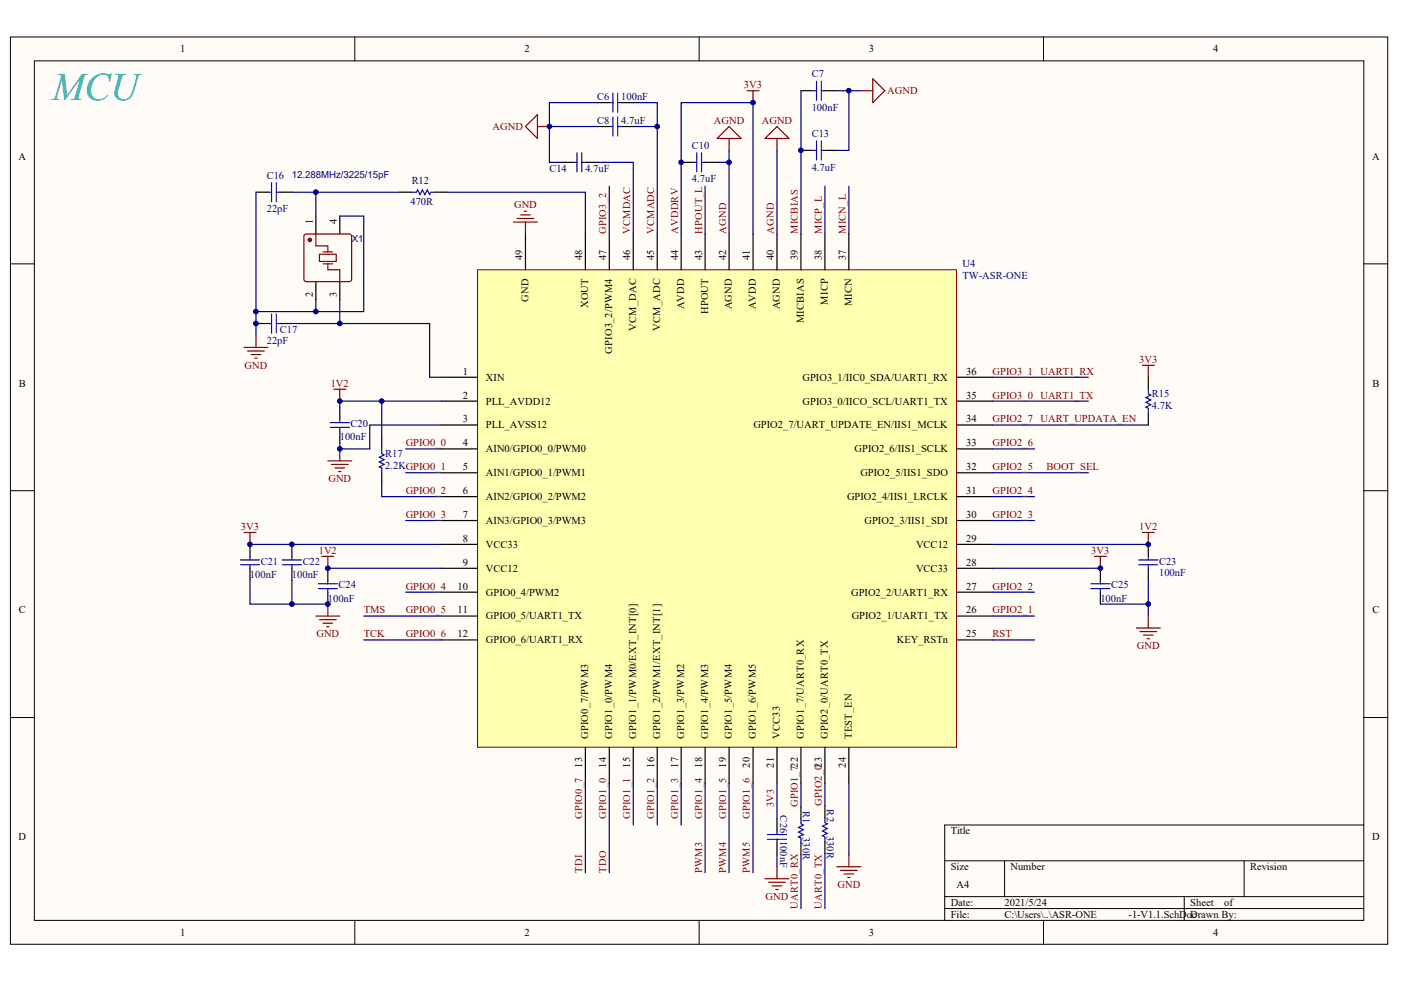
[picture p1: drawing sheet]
<svg xmlns="http://www.w3.org/2000/svg" width="287mm" height="202mm" viewBox="0 0 287 202" stroke-linecap="round" stroke-linejoin="round" font-family="sans-serif">
<g fill="#fffcf8" stroke="#000" stroke-width=".2">
<path d="M2.1 7.6h282v185.8h-282z"/>
<path d="M7 12.5h272.2v176h-272.2z"/>
</g>
<g fill="none" stroke="#000" stroke-width=".2">
<path d="M72.6 7.6v4.9M143.1 7.6v4.9M213.6 7.6v4.9M2.1 54h4.9M279.2 54h4.9M2.1 100.5h4.9M279.2 100.5h4.9M2.1 147h4.9M279.2 147h4.9M193.4 176.3h85.8M205.7 176.3v7.3M254.7 176.3v7.3"/>
<path d="M279.2 169h-85.8v19.5M72.6 188.5v4.9M143.1 188.5v4.9M193.4 183.6h85.8M193.4 186.1h85.8M213.6 188.5v4.9M242.4 183.6v4.9"/>
</g>
<g fill="none" stroke="#000" stroke-width=".25">
<path d="M52.4 39.4h2.5M57.3 39.4h2.5M81.8 39.4h2.5M89.2 39.4h2.4M64.7 44.3v3.6M64.7 57.7v3.7M69.6 44.3v3.6M69.6 57.7v3.7M52.4 66.3h2.5M57.3 66.3h2.5M235.1 77.3v2.4M69.6 83.4v2.4"/>
<path d="M69.6 88.3v2.4M235.1 84.6v2.4M51.2 111.5v2.4M51.2 116.4v2.4M225.3 116.4v2.4M235.1 111.5v2.4M235.1 116.4v2.4M225.3 121.3v2.4M159.1 167.7v2.5M159.1 172.6v2.5"/>
</g>
<path d="M62.3 48.2l.4-.3 9 .1 .3 .4-.1 9-.4 .3-9-.1-.3-.4zM64.7 47.9v2.5h2.4v1.2M67.1 54v1.3h2.5v2.4" fill="none" stroke="#800" stroke-width=".25"/>
<circle cx="63.4" cy="49.1" r=".36" fill="#800" stroke="#800" stroke-width=".25"/>
<path d="M65.4 52.1h3.4v1.4h-3.4zM66.1 51.6h2M66.1 54h2" fill="none" stroke="#810" stroke-width=".25"/>
<g fill="none" stroke="#00f" stroke-width=".25">
<path d="M54.9 39.4h.7M55.6 37.4v3.9M56.6 37.4v3.9M56.6 39.4h.7M84.3 39.4h1l.2-.5 .5 1 .5-1 .5 1 .5-1 .5 1 .2-.5h1M54.9 66.3h.7M55.6 64.3v3.9M56.6 64.3v3.9M56.6 66.3h.7M235.1 79.7v1l.5 .2-1 .5 1 .5-1 .5 1 .5-1 .5 .5 .2v1M67.6 86.6h3.9M67.6 87.5h3.9"/>
<path d="M69.6 85.8v.8M69.6 87.5v.8M49.2 114.7h3.9M49.2 115.7h3.9M51.2 113.9v.8M51.2 115.7v.7M223.3 119.6h3.9M225.3 118.8v.8M233.1 114.7h3.9M233.1 115.7h3.9M235.1 113.9v.8M235.1 115.7v.7"/>
<path d="M223.3 120.5h3.9M225.3 120.5v.8M157.1 171.9h3.9M157.1 170.9h3.9M159.1 170.2v.7M159.1 171.9v.7"/>
</g>
<path d="M52.4 39.4v29.3M69.6 44.3h4.9v19.5h-22.1M64.7 61.4v2.4M69.6 61.4v4.9h-9.8M203.2 77.3h19.6M203.2 82.2h19.6M203.2 116.4h22.1M203.2 111.5h31.9M235.1 118.8v4.9M225.3 123.7h9.8v2.5" fill="none" stroke="#000080" stroke-width=".25"/>
<g fill="none" stroke="#800000" stroke-width=".25">
<path d="M105.1 45.5h4.9M105.9 44.7h3.4M106.6 44h2M107.3 43.3h.5M107.6 45.5v2.4M49.9 71.2h5M50.7 71.9h3.4M51.4 72.6h2M52.2 73.4h.4M52.4 68.7v2.5M68.3 79.7h2.5M69.6 79.7v2.5"/>
<path d="M67.1 94.4h4.9M67.8 95.1h3.5M68.6 95.8h1.9M69.3 96.6h.5M69.6 91.9v2.5M49.9 109.1h2.5M51.2 109.1v2.4M65.9 113.9h2.4M67.1 113.9v2.5M224 113.9h2.5M225.3 113.9v2.5M233.9 109.1h2.4"/>
<path d="M235.1 109.1v2.4M232.6 128.6h4.9M233.4 129.3h3.4M234.1 130.1h2M234.8 130.8h.5M235.1 126.2v2.4M171.3 177.5h4.9M172.1 178.3h3.4M172.8 179h2M173.5 179.7h.5M173.8 175.1v2.4"/>
</g>
<path d="M97.8 55.3h98v97.7h-98z" fill="#ffffb0" stroke="#800000" stroke-width=".2"/>
<g fill="none" stroke="#000" stroke-width=".25">
<path d="M164 18.6h2.4M168.9 18.6h2.4M114.9 33.2h2.5M119.8 33.2h2.5M122.3 25.9h2.4M122.3 21h2.4M127.2 25.9h2.4M127.2 21h2.4M139.4 33.2h2.5M144.4 33.2h2.4M164 30.8h2.4M168.9 30.8h2.4"/>
<path d="M107.6 47.9v7.4M119.8 47.9v7.4M124.7 47.9v7.4M129.6 47.9v7.4M134.5 47.9v7.4M139.4 47.9v7.4M144.4 47.9v7.4M149.3 47.9v7.4M154.2 47.9v7.4M159.1 47.9v7.4M164 47.9v7.4M168.9 47.9v7.4"/>
<path d="M173.8 47.9v7.4M90.4 77.3h7.4M195.8 77.3h7.4M78.1 89.5v2.4M78.1 96.8v2.5M90.4 82.2h7.4M90.4 87h7.4M90.4 91.9h7.4M90.4 96.8h7.4M195.8 82.2h7.4M195.8 87h7.4M195.8 91.9h7.4"/>
<path d="M195.8 96.8h7.4M59.8 111.5v2.4M59.8 116.4v2.4M67.1 116.4v2.4M90.4 101.7h7.4M90.4 106.6h7.4M90.4 111.5h7.4M90.4 116.4h7.4M195.8 101.7h7.4M195.8 106.6h7.4M195.8 111.5h7.4M195.8 116.4h7.4"/>
<path d="M67.1 121.3v2.4M90.4 121.3h7.4M90.4 126.2h7.4M90.4 131.1h7.4M195.8 121.3h7.4M195.8 126.2h7.4M195.8 131.1h7.4M119.8 153.1v7.3M124.7 153.1v7.3M129.6 153.1v7.3M134.5 153.1v7.3M139.4 153.1v7.3"/>
<path d="M144.4 153.1v7.3M149.3 153.1v7.3M154.2 153.1v7.3M159.1 153.1v7.3M164 153.1v7.3M168.9 153.1v7.3M173.8 153.1v7.3M164 165.3v2.4M164 172.6v2.5M168.9 165.1v2.4M168.9 172.4v2.4"/>
</g>
<g fill="none" stroke="#000080" stroke-width=".25">
<path d="M164 18.6v29.3M171.3 18.6h2.5v12.2h-2.5M173.8 18.6h2.4M59.8 39.4h4.9v4.9M64.7 39.4h17.1M91.6 39.4h28.2v8.5M112.5 25.9h9.8M122.3 33.2h7.3v14.7M122.3 21h-9.8v12.2h2.4M124.7 38.1v9.8M129.6 21h4.9v26.9M129.6 25.9h4.9"/>
<path d="M144.4 38.1v9.8M146.8 33.2h2.5M149.3 30.8v17.1M159.1 30.8v17.1M168.9 38.1v9.8M173.8 38.1v9.8M139.4 47.9v-26.9h14.8v26.9M69.6 66.3h18.4v11h2.4M78.1 99.3v2.4h12.3M78.1 82.2v7.3M83.1 96.8h7.3M83.1 91.9h7.3"/>
<path d="M90.4 82.2h-20.8v1.2M90.4 87h-14.7v4.9h-6.1v-1.2M203.2 96.8h19.6M203.2 91.9h8.6M203.2 87h31.9M51.2 118.8v4.9h15.9M51.2 111.5h39.2M59.8 118.8v4.9M67.1 116.4h23.3M83.1 106.6h7.3M203.2 101.7h8.6M203.2 106.6h8.6"/>
<path d="M74.5 131.1h15.9M74.5 126.2h15.9M83.1 121.3h7.3M203.2 131.1h8.6M203.2 126.2h8.6M203.2 121.3h8.6M119.8 160.4v18.3M124.7 160.4v18.3M129.6 160.4v8.6M134.5 160.4v8.6M139.4 160.4v8.6M144.4 160.4v18.3"/>
<path d="M149.3 160.4v18.3M154.2 160.4v18.3M159.1 160.4v7.3M159.1 175.1v2.4M164 160.4v4.9M164 175.1v11M168.9 160.4v4.7M168.9 174.8v11.3M173.8 160.4v14.7"/>
</g>
<g fill="none" stroke="#00f" stroke-width=".25">
<path d="M125.5 19.1v3.9M126.5 19.1v3.9M166.4 18.6h.8M167.2 16.6v3.9M168.1 16.6v3.9M168.1 18.6h.8M117.4 33.2h.7M118.1 31.3v3.9M119.1 31.3v3.9M119.1 33.2h.7M124.7 25.9h.8M124.7 21h.8"/>
<path d="M125.5 24v3.9M126.5 24v3.9M126.5 25.9h.7M126.5 21h.7M141.9 33.2h.7M142.6 31.3v3.9M143.6 33.2h.8M143.6 31.3v3.9M166.4 30.8h.8M167.2 28.8v4M168.1 28.8v4M168.1 30.8h.8"/>
<path d="M78.1 91.9v1l.5 .3-.9 .4 .9 .5-.9 .5 .9 .5-.9 .5 .4 .2v1M57.8 114.7h3.9M57.8 115.7h3.9M59.8 113.9v.8M59.8 115.7v.7M65.2 119.6h3.9M67.1 118.8v.8M65.2 120.5h3.9M67.1 120.5v.8M164 167.7v1l.5 .3-1 .5 1 .4-1 .5 1 .5-1 .5 .5 .3v.9M168.9 167.5v1l.5 .2-1 .5 1 .5-1 .5 1 .5-1 .5 .5 .2v1"/>
</g>
<g fill="none" stroke="#800000" stroke-width=".25">
<path d="M152.9 18.6h2.5M154.2 18.6v2.4M176.2 18.6h2.5M178.7 16.1l2.4 2.5-2.4 2.4zM107.6 25.9l2.4-2.4v4.9zM110 25.9h2.5M146.8 28.4l2.5-2.5 2.4 2.5zM149.3 28.4v2.4M156.6 28.4l2.5-2.5 2.4 2.5zM159.1 28.4v2.4M233.9 74.8h2.4M235.1 74.8v2.5"/>
<path d="M64.7 126.2h4.9M65.4 126.9h3.4M66.1 127.6h2M66.9 128.4h.5M67.1 123.7v2.5M156.6 180h4.9M159.1 177.5v2.5M157.3 180.7h3.5M158.1 181.4h1.9M158.8 182.2h.5"/>
</g>
<g fill="#000080" stroke="#000080" stroke-width=".2">
<circle cx="51.2" cy="111.5" r=".48"/>
<circle cx="52.4" cy="66.2" r=".48"/>
<circle cx="52.4" cy="63.8" r=".48"/>
<circle cx="59.7" cy="123.7" r=".48"/>
<circle cx="59.7" cy="111.5" r=".48"/>
<circle cx="64.6" cy="63.8" r=".48"/>
<circle cx="64.6" cy="39.4" r=".48"/>
<circle cx="67.1" cy="123.7" r=".48"/>
<circle cx="67.1" cy="116.4" r=".48"/>
<circle cx="69.6" cy="91.9" r=".48"/>
<circle cx="69.6" cy="82.1" r=".48"/>
<circle cx="69.6" cy="66.2" r=".48"/>
<circle cx="78.1" cy="82.1" r=".48"/>
<circle cx="112.5" cy="25.9" r=".48"/>
<circle cx="134.5" cy="25.9" r=".48"/>
<circle cx="139.4" cy="33.2" r=".48"/>
<circle cx="149.2" cy="33.2" r=".48"/>
<circle cx="154.1" cy="21" r=".48"/>
<circle cx="164" cy="30.8" r=".48"/>
<circle cx="173.8" cy="18.6" r=".48"/>
<circle cx="225.3" cy="116.4" r=".48"/>
<circle cx="235.1" cy="123.7" r=".48"/>
<circle cx="235.1" cy="111.5" r=".48"/>
</g>
<text font-size="7.9" fill="#00bfbf" x="10.7" y="20.5">MCU</text>
<g font-size="2.2">
<text x="36.9" y="10.7">1</text>
<text x="107.4" y="10.7">2</text>
<text x="177.8" y="10.7">3</text>
<text x="248.3" y="10.7">4</text>
<text x="3.8" y="32.7">A</text>
<text x="280.9" y="32.7">A</text>
<text x="94.7" y="76.7">1</text>
<text x="99.5" y="78">XIN</text>
<text x="164.3" y="78">GPIO3_1/IIC0_SDA/UART1_RX</text>
<text x="197.8" y="76.7">36</text>
<text x="3.9" y="79.2">B</text>
<text x="94.7" y="81.6">2</text>
<text x="99.5" y="82.8">PLL_AVDD12</text>
<text x="164.3" y="82.8">GPIO3_0/IICO_SCL/UART1_TX</text>
<text x="197.8" y="81.6">35</text>
<text x="281" y="79.2">B</text>
<text x="94.7" y="86.5">3</text>
<text x="99.5" y="87.7">PLL_AVSS12</text>
<text x="154.2" y="87.7">GPIO2_7/UART_UPDATE_EN/IIS1_MCLK</text>
<text x="197.8" y="86.5">34</text>
<text x="94.7" y="91.4">4</text>
<text x="99.5" y="92.6">AIN0/GPIO0_0/PWM0</text>
<text x="175" y="92.6">GPIO2_6/IIS1_SCLK</text>
<text x="197.8" y="91.4">33</text>
<text x="94.7" y="96.3">5</text>
<text x="94.7" y="101.2">6</text>
<text x="99.5" y="97.5">AIN1/GPIO0_1/PWM1</text>
<text x="176.1" y="97.5">GPIO2_5/IIS1_SDO</text>
<text x="197.8" y="101.2">31</text>
<text x="197.8" y="96.3">32</text>
<text x="94.7" y="106.1">7</text>
<text x="99.5" y="102.4">AIN2/GPIO0_2/PWM2</text>
<text x="99.5" y="107.3">AIN3/GPIO0_3/PWM3</text>
<text x="173.4" y="102.4">GPIO2_4/IIS1_LRCLK</text>
<text x="177" y="107.3">GPIO2_3/IIS1_SDI</text>
<text x="197.8" y="106.1">30</text>
<text x="94.7" y="111">8</text>
<text x="99.5" y="112.2">VCC33</text>
<text x="187.5" y="112.2">VCC12</text>
<text x="197.8" y="111">29</text>
<text x="94.7" y="115.9">9</text>
<text x="99.5" y="117.1">VCC12</text>
<text x="187.5" y="117.1">VCC33</text>
<text x="197.8" y="115.9">28</text>
<text x="3.9" y="125.6">C</text>
<text x="93.6" y="120.8">10</text>
<text x="93.6" y="125.6">11</text>
<text x="99.5" y="122">GPIO0_4/PWM2</text>
<text x="174.2" y="122">GPIO2_2/UART1_RX</text>
<text x="197.8" y="125.6">26</text>
<text x="197.8" y="120.8">27</text>
<text x="281" y="125.6">C</text>
<text x="93.6" y="130.5">12</text>
<text x="99.5" y="126.9">GPIO0_5/UART1_TX</text>
<text x="99.5" y="131.8">GPIO0_6/UART1_RX</text>
<text x="174.4" y="126.9">GPIO2_1/UART1_TX</text>
<text x="183.6" y="131.8">KEY_RSTn</text>
<text x="197.8" y="130.5">25</text>
<text x="3.8" y="172.1">D</text>
<text x="194.6" y="170.9">Title</text>
<text x="280.9" y="172.1">D</text>
<text x="194.6" y="178.2">Size</text>
<text x="206.9" y="178.2">Number</text>
<text x="255.9" y="178.2">Revision</text>
<text x="194.6" y="185.6">Date:</text>
<text x="195.8" y="181.9">A4</text>
<text x="205.7" y="185.6">2021/5/24</text>
<text x="243.7" y="185.6">Sheet</text>
<text x="250.6" y="185.6">of</text>
<text x="36.9" y="191.7">1</text>
<text x="107.4" y="191.7">2</text>
<text x="177.8" y="191.7">3</text>
<text x="194.6" y="188">File:</text>
<text x="205.7" y="188">C:\Users\..\ASR-ONE</text>
<text x="231" y="188">-1-V1.1.SchDoDrawn By:</text>
<text x="244" y="188">c</text>
<text x="248.3" y="191.7">4</text>
</g>
<g font-size="2.2" fill="#000080">
<text x="166.2" y="15.8">C7</text>
<text x="122.3" y="20.5">C6</text>
<text x="127.2" y="20.5">100nF</text>
<text x="166.2" y="22.7">100nF</text>
<text x="122.3" y="25.4">C8</text>
<text x="127.2" y="25.4">4.7uF</text>
<text x="166.2" y="28.1">C13</text>
<text x="112.5" y="35.2">C14</text>
<text x="119.8" y="35.2">4.7uF</text>
<text x="141.7" y="30.5">C10</text>
<text x="166.2" y="34.9">4.7uF</text>
<text x="54.6" y="36.6">C16</text>
<text x="84.3" y="37.6">R12</text>
<text x="141.7" y="37.4">4.7uF</text>
<text x="54.6" y="43.5">22pF</text>
<text x="84" y="42">470R</text>
<text x="197.1" y="54.7">U4</text>
<text x="197.1" y="57.2">TW-ASR-ONE</text>
<text x="54.6" y="70.4">22pF</text>
<text x="57.3" y="68.2">C17</text>
<text x="235.8" y="83.8">4.7K</text>
<text x="235.8" y="81.4">R15</text>
<text x="71.8" y="87.5">C20</text>
<text x="69.6" y="90.2">100nF</text>
<text x="78.9" y="93.6">R17</text>
<text x="78.9" y="96.1">2.2KGPIO0_1</text>
<text x="51.2" y="118.3">100nF</text>
<text x="53.4" y="115.6">C21</text>
<text x="59.8" y="118.3">100nF</text>
<text x="62" y="115.6">C22</text>
<text x="237.3" y="118.1">100nF</text>
<text x="237.3" y="115.6">C23</text>
<text x="67.1" y="123.2">100nF</text>
<text x="69.3" y="120.5">C24</text>
<text x="225.3" y="123.2">100nF</text>
<text x="227.5" y="120.5">C25</text>
</g>
<g font-size="2.2" fill="#800000">
<text x="152.3" y="18">3V3</text>
<text x="181.6" y="19.3">AGND</text>
<text x="100.8" y="26.6">AGND</text>
<text x="146.1" y="25.4">AGND</text>
<text x="155.9" y="25.4">AGND</text>
<text x="105.2" y="42.5">GND</text>
<text x="50.1" y="75.5">GND</text>
<text x="203.2" y="76.7">GPIO3_1</text>
<text x="213" y="76.7">UART1_RX</text>
<text x="233.2" y="74.3">3V3</text>
<text x="67.7" y="79.2">1V2</text>
<text x="203.2" y="81.6">GPIO3_0</text>
<text x="213" y="81.6">UART1_TX</text>
<text x="203.2" y="86.5">GPIO2_7</text>
<text x="213" y="86.5">UART_UPDATA_EN</text>
<text x="83.1" y="91.4">GPIO0_0</text>
<text x="203.2" y="91.4">GPIO2_6</text>
<text x="67.2" y="98.7">GND</text>
<text x="83.1" y="101.2">GPIO0_2</text>
<text x="203.2" y="101.2">GPIO2_4</text>
<text x="203.2" y="96.3">GPIO2_5</text>
<text x="214.2" y="96.3">BOOT_SEL</text>
<text x="83.1" y="106.1">GPIO0_3</text>
<text x="203.2" y="106.1">GPIO2_3</text>
<text x="49.3" y="108.5">3V3</text>
<text x="65.2" y="113.4">1V2</text>
<text x="223.4" y="113.4">3V3</text>
<text x="233.2" y="108.5">1V2</text>
<text x="74.5" y="125.6">TMS</text>
<text x="83.1" y="120.8">GPIO0_4</text>
<text x="83.1" y="125.6">GPIO0_5</text>
<text x="203.2" y="125.6">GPIO2_1</text>
<text x="203.2" y="120.8">GPIO2_2</text>
<text x="64.8" y="130.5">GND</text>
<text x="74.5" y="130.5">TCK</text>
<text x="83.1" y="130.5">GPIO0_6</text>
<text x="203.2" y="130.5">RST</text>
<text x="232.7" y="133">GND</text>
<text x="156.7" y="184.3">GND</text>
<text x="171.4" y="181.9">GND</text>
</g>
<g font-size="2.1">
<text x="64" y="46" transform="rotate(-90 64 46)">1</text>
<text x="68.9" y="46" transform="rotate(-90 68.9 46)">4</text>
<text x="106.9" y="53.3" transform="rotate(-90 106.9 53.3)">49</text>
<text x="119.2" y="53.3" transform="rotate(-90 119.2 53.3)">48</text>
<text x="124.1" y="53.3" transform="rotate(-90 124.1 53.3)">47</text>
<text x="129" y="53.3" transform="rotate(-90 129 53.3)">46</text>
<text x="133.9" y="53.3" transform="rotate(-90 133.9 53.3)">45</text>
<text x="138.8" y="53.3" transform="rotate(-90 138.8 53.3)">44</text>
<text x="143.7" y="53.3" transform="rotate(-90 143.7 53.3)">43</text>
<text x="148.6" y="53.3" transform="rotate(-90 148.6 53.3)">42</text>
<text x="153.5" y="53.3" transform="rotate(-90 153.5 53.3)">41</text>
<text x="158.4" y="53.3" transform="rotate(-90 158.4 53.3)">40</text>
<text x="163.3" y="53.3" transform="rotate(-90 163.3 53.3)">39</text>
<text x="168.2" y="53.3" transform="rotate(-90 168.2 53.3)">38</text>
<text x="173.1" y="53.3" transform="rotate(-90 173.1 53.3)">37</text>
<text x="64" y="60.8" transform="rotate(-90 64 60.8)">2</text>
<text x="68.9" y="60.8" transform="rotate(-90 68.9 60.8)">3</text>
<text x="108.2" y="61.8" transform="rotate(-90 108.2 61.8)">GND</text>
<text x="120.4" y="63.1" transform="rotate(-90 120.4 63.1)">XOUT</text>
<text x="140" y="63.4" transform="rotate(-90 140 63.4)">AVDD</text>
<text x="144.9" y="64.4" transform="rotate(-90 144.9 64.4)">HPOUT</text>
<text x="149.9" y="63.4" transform="rotate(-90 149.9 63.4)">AGND</text>
<text x="154.8" y="63.4" transform="rotate(-90 154.8 63.4)">AVDD</text>
<text x="159.7" y="63.4" transform="rotate(-90 159.7 63.4)">AGND</text>
<text x="169.5" y="62.4" transform="rotate(-90 169.5 62.4)">MICP</text>
<text x="174.4" y="62.8" transform="rotate(-90 174.4 62.8)">MICN</text>
<text x="130.2" y="67.8" transform="rotate(-90 130.2 67.8)">VCM_DAC</text>
<text x="135.1" y="67.8" transform="rotate(-90 135.1 67.8)">VCM_ADC</text>
<text x="164.6" y="66.2" transform="rotate(-90 164.6 66.2)">MICBIAS</text>
<text x="125.3" y="72.4" transform="rotate(-90 125.3 72.4)">GPIO3_2/PWM4</text>
<text x="120.4" y="151.4" transform="rotate(-90 120.4 151.4)">GPIO0_7/PWM3</text>
<text x="125.3" y="151.4" transform="rotate(-90 125.3 151.4)">GPIO1_0/PWM4</text>
<text x="130.2" y="151.4" transform="rotate(-90 130.2 151.4)">GPIO1_1/PWM0/EXT_INT[0]</text>
<text x="135.1" y="151.4" transform="rotate(-90 135.1 151.4)">GPIO1_2/PWM1/EXT_INT[1]</text>
<text x="140" y="151.4" transform="rotate(-90 140 151.4)">GPIO1_3/PWM2</text>
<text x="144.9" y="151.4" transform="rotate(-90 144.9 151.4)">GPIO1_4/PWM3</text>
<text x="149.9" y="151.4" transform="rotate(-90 149.9 151.4)">GPIO1_5/PWM4</text>
<text x="154.8" y="151.4" transform="rotate(-90 154.8 151.4)">GPIO1_6/PWM5</text>
<text x="159.7" y="151.4" transform="rotate(-90 159.7 151.4)">VCC33</text>
<text x="164.6" y="151.4" transform="rotate(-90 164.6 151.4)">GPIO1_7/UART0_RX</text>
<text x="169.5" y="151.4" transform="rotate(-90 169.5 151.4)">GPIO2_0/UART0_TX</text>
<text x="174.4" y="151.4" transform="rotate(-90 174.4 151.4)">TEST_EN</text>
<text x="119.2" y="157.2" transform="rotate(-90 119.2 157.2)">13</text>
<text x="124.1" y="157.2" transform="rotate(-90 124.1 157.2)">14</text>
<text x="129" y="157.2" transform="rotate(-90 129 157.2)">15</text>
<text x="133.9" y="157.2" transform="rotate(-90 133.9 157.2)">16</text>
<text x="138.8" y="157.2" transform="rotate(-90 138.8 157.2)">17</text>
<text x="143.7" y="157.2" transform="rotate(-90 143.7 157.2)">18</text>
<text x="148.6" y="157.2" transform="rotate(-90 148.6 157.2)">19</text>
<text x="153.5" y="157.2" transform="rotate(-90 153.5 157.2)">20</text>
<text x="158.4" y="157.2" transform="rotate(-90 158.4 157.2)">21</text>
<text x="173.1" y="157.2" transform="rotate(-90 173.1 157.2)">24</text>
</g>
<g font-size="2.1" fill="#800000">
<text x="124.1" y="47.9" transform="rotate(-90 124.1 47.9)">GPIO3_2</text>
<text x="129" y="47.9" transform="rotate(-90 129 47.9)">VCMDAC</text>
<text x="133.9" y="47.9" transform="rotate(-90 133.9 47.9)">VCMADC</text>
<text x="138.8" y="47.9" transform="rotate(-90 138.8 47.9)">AVDDRV</text>
<text x="143.7" y="47.9" transform="rotate(-90 143.7 47.9)">HPOUT_L</text>
<text x="148.6" y="47.9" transform="rotate(-90 148.6 47.9)">AGND</text>
<text x="158.4" y="47.9" transform="rotate(-90 158.4 47.9)">AGND</text>
<text x="163.3" y="47.9" transform="rotate(-90 163.3 47.9)">MICBIAS</text>
<text x="168.2" y="47.9" transform="rotate(-90 168.2 47.9)">MICP_L</text>
<text x="173.1" y="47.9" transform="rotate(-90 173.1 47.9)">MICN_L</text>
<text x="119.2" y="167.7" transform="rotate(-90 119.2 167.7)">GPIO0_7</text>
<text x="124.1" y="167.7" transform="rotate(-90 124.1 167.7)">GPIO1_0</text>
<text x="129" y="167.7" transform="rotate(-90 129 167.7)">GPIO1_1</text>
<text x="133.9" y="167.7" transform="rotate(-90 133.9 167.7)">GPIO1_2</text>
<text x="138.8" y="167.7" transform="rotate(-90 138.8 167.7)">GPIO1_3</text>
<text x="143.7" y="167.7" transform="rotate(-90 143.7 167.7)">GPIO1_4</text>
<text x="148.6" y="167.7" transform="rotate(-90 148.6 167.7)">GPIO1_5</text>
<text x="153.5" y="167.7" transform="rotate(-90 153.5 167.7)">GPIO1_6</text>
<text x="158.4" y="165.3" transform="rotate(-90 158.4 165.3)">3V3</text>
<text x="163.3" y="165.3" transform="rotate(-90 163.3 165.3)">GPIO1_722</text>
<text x="168.2" y="165.1" transform="rotate(-90 168.2 165.1)">GPIO2_023</text>
<text x="119.2" y="178.7" transform="rotate(-90 119.2 178.7)">TDI</text>
<text x="124.1" y="178.7" transform="rotate(-90 124.1 178.7)">TDO</text>
<text x="143.7" y="178.7" transform="rotate(-90 143.7 178.7)">PWM3</text>
<text x="148.6" y="178.7" transform="rotate(-90 148.6 178.7)">PWM4</text>
<text x="153.5" y="178.7" transform="rotate(-90 153.5 178.7)">PWM5</text>
<text x="163.3" y="186.1" transform="rotate(-90 163.3 186.1)">UART0_RX</text>
<text x="168.2" y="186.1" transform="rotate(-90 168.2 186.1)">UART0_TX</text>
</g>
<g font-size="2.1" fill="#000080">
<text x="159.7" y="167" transform="rotate(90 159.7 167)">C26</text>
<text x="164.4" y="166" transform="rotate(90 164.4 166)">R1</text>
<text x="169.3" y="165.8" transform="rotate(90 169.3 165.8)">R2</text>
<text x="159.7" y="172.1" transform="rotate(90 159.7 172.1)">100nF</text>
<text x="164.4" y="171.4" transform="rotate(90 164.4 171.4)">330R</text>
<text x="169.3" y="171.2" transform="rotate(90 169.3 171.2)">330R</text>
</g>
<g font-size="2" fill="#000080">
<text x="59.8" y="36.5">12.288MHz/3225/15pF</text>
<text x="72" y="49.5">X1</text>
</g>
</svg>
